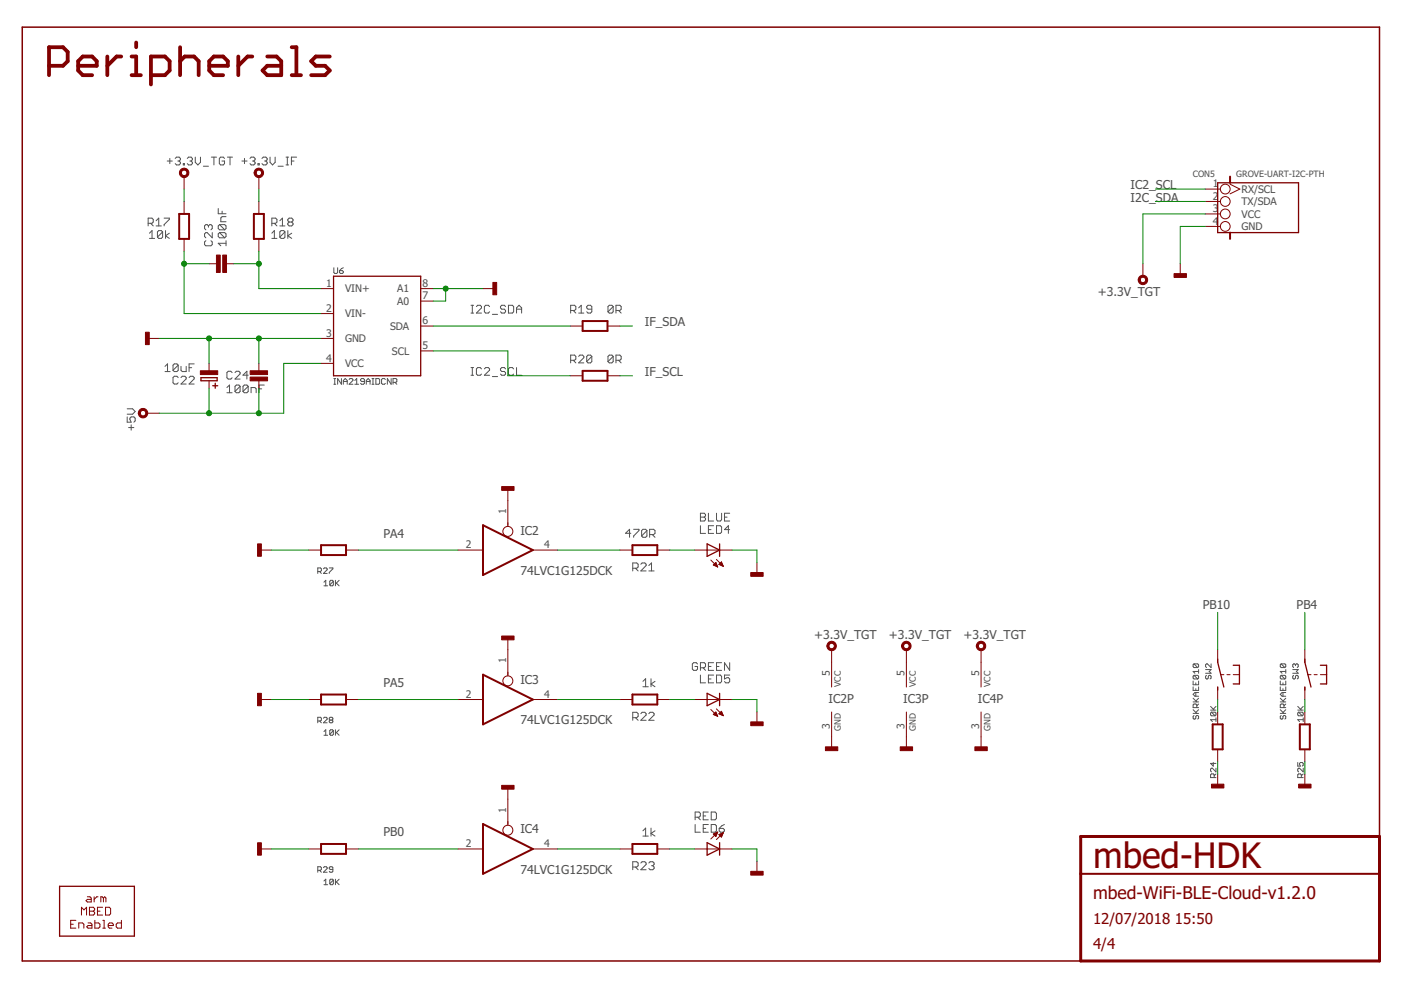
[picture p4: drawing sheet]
<svg xmlns="http://www.w3.org/2000/svg" width="297mm" height="210mm" viewBox="0 0 297 210" stroke-linecap="round" stroke-linejoin="round" font-family="sans-serif">
<g fill="none" stroke="#505050" stroke-width=".21">
<path d="M35.5 34.1h1M36 33.6v1.1M37.1 33.6l.3-.3h.6l.2 .3v.3l-.2 .2M37.7 34.1h.3M38 34.1l.2 .3v.3l-.2 .3h-.6l-.3-.3M38.9 34.7h.2v.3h-.2zM39.7 33.6l.3-.3h.5l.3 .3v.3l-.3 .2M40.3 34.1h.2M40.5 34.1l.3 .3v.3l-.3 .3h-.5l-.3-.3M41.4 33.3v1.1l.6 .6 .5-.6v-1.1M43.1 35.2h1.1M44.8 33.3h1.1"/>
<path d="M45.4 33.3v1.7M47.6 33.6l-.3-.3h-.5l-.3 .3v1.1l.3 .3h.5l.3-.3v-.6h-.5M48.2 33.3h1.1M48.8 33.3v1.7M51.3 34.1h1.1M51.8 33.6v1.1M53 33.6l.3-.3h.5l.3 .3v.3l-.3 .2M53.5 34.1h.3M53.8 34.1l.3 .3v.3l-.3 .3h-.5l-.3-.3M54.7 34.7h.3v.3h-.3zM55.5 33.6l.3-.3h.6l.2 .3v.3l-.2 .2M56.1 34.1h.3"/>
<path d="M56.4 34.1l.2 .3v.3l-.2 .3h-.6l-.3-.3M57.3 33.3v1.1l.5 .6 .5-.6v-1.1M58.9 35.2h1.1M60.6 33.3h.6M60.6 35h.6M60.9 33.3v1.7M61.8 34.1h.5M62.9 33.3h-1.1v1.7M31.4 47.3h.8l.3-.2v-.6l-.3-.3h-.8v1.7M31.7 50.5h1.1M31.7 49.4l.5-.5v1.6M31.9 47.3l.6 .6"/>
<path d="M33.1 47.9h1.1M33.1 46.8l.6-.6v1.7M34.5 49.2v1.1l-.3 .2h-.5l-.3-.2M34.5 49.2l-.3-.3h-.5l-.3 .3v1.1M34.5 49.2l-1.1 1.1M34.8 46.2h1.1v.3l-1.1 1.1v.3M35.1 48.9v1.6M35.9 49.4l-.8 .6 .8 .5M43.6 51l-.2 .3v.6l.2 .2h1.1l.3-.2v-.6l-.3-.3M44.2 47.9l-.3-.3h-.3l-.2 .3v.6l.2 .2M44.2 47.9l.3-.3h.2l.3 .3v.6l-.3 .2M44.2 47.9v.3"/>
<path d="M45 49.3v1.1l-1.1-1.1h-.3l-.2 .3v.5l.2 .3M46.3 44.2v1.1h1.6M46.5 47.6h1.1l.3 .3v.6l-.3 .2M46.5 49.3h1.1l.3 .3v.5l-.3 .3M46.5 49.3l-.2 .3v.5l.2 .3h1.1M46.5 47.6l-.2 .3v.6l.2 .2h1.1M46.5 49.3l1.1 1.1M46.5 47.6l1.1 1.1M47.1 44.8v.5M47.9 51.6h-1.6l.5 .5M47.9 51v1.1M47.9 45.9h-.8l-.3 .3v.8h1.1"/>
<path d="M57.6 49.4l.6-.5v1.6M57.6 50.5h1.1M57.6 47.3h.8l.3-.2v-.6l-.3-.3h-.8v1.7M58.2 47.3l.5 .6M59.3 46.8l.6-.6v1.7M59.3 47.9h1.1M60.4 49.2v1.1l-.2 .2h-.6l-.3-.2M60.4 49.2l-.2-.3h-.6l-.3 .3v1.1M60.4 49.2l-1.1 1.1M61 48.9v1.6M61.3 47.1l-.3-.3v-.3l.3-.3h.5l.3 .3v.3l-.3 .3M61.3 47.1l-.3 .2v.3l.3 .3h.5l.3-.3v-.3l-.3-.2"/>
<path d="M61.3 47.1h.5M61.8 49.4l-.8 .6 .8 .5M70.8 56.8v1l.2 .2h.4l.2-.2v-1M72 57.4h.6l.2 .4-.2 .2h-.4l-.2-.2zM72.8 56.8l-.8 .6M35 77.7l.5-.5v1.6M35 78.8h1.1M37.8 77.4v1.1l-.3 .3h-.5l-.3-.3M37.8 77.4l-.3-.2h-.5l-.3 .2v1.1M37.8 77.4l-1.1 1.1M38.4 77.7v.8l.3 .3h.8v-1.1M40.1 78h.5"/>
<path d="M41.2 77.2h-1.1v1.6M49.2 79l-.3-.3h-.5l-.3 .3v1.1l.3 .3h.5l.3-.3M49.8 79l.3-.3h.6l.2 .3v.3l-1.1 1.1h1.1M52.6 79.5h-1.1l.8-.8v1.7M99.9 64.7h.5M99.9 66.4h.5M99.9 79.6h.5M99.9 77.9h.5M100.1 64.7v1.7M100.1 77.9v1.7M101 65l.3-.3h.5l.3 .3v.3l-1.1 1.1h1.1M102.1 78.2l-.3-.3h-.5l-.3 .3v1.1l.3 .3h.5l.3-.3"/>
<path d="M102.7 78.2l.3-.3h.5l.3 .3v.3l-1.1 1.1h1.1M103.8 65l-.3-.3h-.5l-.3 .3v1.1l.3 .3h.5l.3-.3M104.4 79.8h1.1M104.4 66.7h1.1M107.2 78.2l-.3-.3h-.5l-.3 .3v.3l.3 .3h.5l.3 .2v.3l-.3 .3h-.5l-.3-.3M107.2 65l-.3-.3h-.5l-.3 .3v.3l.3 .3h.5l.3 .2v.3l-.3 .3h-.5l-.3-.3M107.8 64.7h.8l.3 .3v1.1l-.3 .3h-.8zM108.9 78.2l-.3-.3h-.5l-.3 .3v1.1l.3 .3h.5l.3-.3M109.5 77.9v1.7h1.1M109.5 65.6h1.1M109.5 66.4v-1.1l.5-.6 .6 .6v1.1M121 65.8h.8l.3-.2v-.6l-.3-.3h-.8v1.7"/>
<path d="M121 76.4h.8l.3-.3v-.5l-.3-.3h-.8v1.6M121.5 65.8l.6 .6M121.5 76.4l.6 .5M122.7 66.4h1.1M122.7 75.6l.3-.3h.5l.3 .3v.2l-1.1 1.1h1.1M122.7 65.3l.5-.6v1.7M125.5 65.6h-.8l-.3-.3v-.3l.3-.3h.5l.3 .3v1.1l-.3 .3h-.5l-.3-.3M125.5 75.6l-.3-.3h-.5l-.3 .3v1.1M125.5 75.6v1.1l-.3 .2h-.5l-.3-.2M125.5 75.6l-1.1 1.1M130 65l-.3-.3h-.5l-.3 .3v1.1M130 75.6l-.3-.3h-.5l-.3 .3v1.1"/>
<path d="M130 65v1.1l-.3 .3h-.5l-.3-.3M130 75.6v1.1l-.3 .2h-.5l-.3-.2M130 65l-1.1 1.1M130 75.6l-1.1 1.1M130.6 65.8h.8l.3-.2v-.6l-.3-.3h-.8v1.7M130.6 76.4h.8l.3-.3v-.5l-.3-.3h-.8v1.6M131.1 65.8l.6 .6M131.1 76.4l.6 .5M27 88.4v1.1h.8l-.3-.6v-.2l.3-.3h.6l.3 .3v.5l-.3 .3M27 86.7h1.1l.6 .5-.6 .6h-1.1M27.3 90.7h1.1M27.8 90.1v1.1"/>
<path d="M37.8 80.1l-.3-.3h-.5l-.3 .3v1.1l.3 .2h.5l.3-.2M38.4 80.1l.3-.3h.5l.3 .3v.2l-1.1 1.1h1.1M40.1 80.1l.3-.3h.5l.3 .3v.2l-1.1 1.1h1.1M48.1 82.2l.6-.6v1.7M48.1 83.3h1.1M50.9 81.9v1.1l-.2 .3h-.6l-.3-.3M50.9 81.9l-.2-.3h-.6l-.3 .3v1.1M50.9 81.9l-1.1 1.1M52.6 81.9v1.1l-.3 .3h-.5l-.3-.3M52.6 81.9l-.3-.3h-.5l-.3 .3v1.1M52.6 81.9l-1.1 1.1M53.2 83.3v-1.1h.8l.3 .2v.9"/>
<path d="M54.9 82.4h.6M56 81.6h-1.1v1.7M70.8 81.5h.4M70.8 80.3h.4M71 80.3v1.2M72.4 80.3v1.2l-.8-1.2v1.2M72.8 81.5v-.8l.4-.4 .4 .4v.8M72.8 80.9h.8M74 80.5l.2-.2h.4l.2 .2v.2l-.8 .8h.8M75.2 81.5h.8M75.2 80.7l.4-.4v1.2M77.3 80.9h-.7l-.1-.2 .1-.4h.4l.3 .2v.8l-.3 .2h-.4l-.1-.2"/>
<path d="M77.7 80.9h.8M77.7 81.5v-.8l.4-.4 .4 .4v.8M78.9 81.5h.4M78.9 80.3h.4M79.1 80.3v1.2M79.7 80.3h.6l.2 .2v.8l-.2 .2h-.6zM81.7 80.5l-.2-.2h-.4l-.2 .2v.8l.2 .2h.4l.2-.2M82.9 80.3v1.2l-.8-1.2v1.2M83.3 81.1h.6l.2-.2v-.4l-.2-.2h-.6v1.2M83.7 81.1l.4 .4M133.8 113.1h-1.2l.9-.9v1.7M134.3 112.2h1.2v.3l-1.2 1.1v.3"/>
<path d="M135.9 119.6l.2-.2h.6l.3 .2v.3l-1.1 1.2h1.1M137.2 112.5l-.3-.3h-.6l-.3 .3v1.1M137.2 112.5v1.1l-.3 .3h-.6l-.3-.3M137.2 112.5l-1.2 1.1M137.6 119.9l.5-.5v1.7M137.7 113.3h.9l.3-.2v-.6l-.3-.3h-.9v1.7M138.3 113.3l.6 .6M148.5 108.8h.8l.3 .3v.3l-.3 .2 .3 .3v.3l-.3 .3h-.8zM148.5 111.5v1.6h1.1M148.5 109.6h.8M150.2 108.8v1.7h1.1M150.2 112.3h.5"/>
<path d="M151.3 111.5h-1.1v1.6h1.1M151.9 108.8v1.4l.3 .3h.5l.3-.3v-1.4M151.9 111.5h.8l.3 .2v1.1l-.3 .3h-.8zM153.6 109.6h.6M154.7 108.8h-1.1v1.7h1.1M154.7 112.3h-1.1l.8-.8v1.6M67.4 121.2h.5l.2-.2v-.4l-.2-.2h-.5v1.2M67.8 121.2l.3 .4M68.6 120.6l.2-.2h.4l.2 .2v.2l-.8 .8h.8M68.7 123.4l.4-.4v1.2M68.7 124.2h.8M69.8 120.4h.8v.2l-.8 .8v.2"/>
<path d="M70.7 123.3l-.8 .7M70.7 123.3v.7l-.2 .2h-.4l-.2-.2M70.7 123.3l-.2-.3h-.4l-.2 .3v.7M71.1 123v1.2M71.3 123.6l.6 .6M71.9 123l-.8 .8M134.2 120.5h.8l.3-.3v-.6l-.3-.2h-.8v1.7M134.7 120.5l.6 .6M137.6 121.1h1.1M67.4 152.9h.5l.2-.2v-.4l-.2-.2h-.5v1.1M67.8 152.9l.3 .3M68.6 152.3l.2-.2h.4l.2 .2v.2l-.8 .7h.8"/>
<path d="M68.7 155.1l.4-.4v1.2M68.7 155.9h.8M70 152.7l-.2-.2 .2-.4h.4l.2 .2-.2 .4M70 152.7l-.2 .2 .2 .3h.4l.2-.1-.2-.4M70 152.7h.4M70.7 154.9l-.2-.2h-.4l-.2 .2v.8M70.7 154.9v.8l-.2 .2h-.4l-.2-.2M70.7 154.9l-.8 .8M71.1 154.7v1.2M71.3 155.3l.6 .6M71.9 154.7l-.8 .8M134.2 152.2h.8l.3-.3v-.6l-.3-.3h-.8v1.7"/>
<path d="M134.7 152.2l.6 .5M135.9 151.3l.2-.3h.6l.3 .3v.3l-1.1 1.1h1.1M136.3 144.5l.6-.6v1.7M136.3 145.6h1.2M137.6 151.3l.2-.3h.6l.3 .3v.3l-1.1 1.1h1.1M138 143.9v1.7M138.9 144.5l-.9 .5 .9 .6M147.9 140.8l-.3-.3h-.5l-.3 .3v1.1l.3 .2h.5l.3-.2v-.6h-.6M148.5 141.6h.8l.3-.3v-.5l-.3-.3h-.8v1.6M148.5 143.1v1.7h1.1M149.1 141.6l.5 .5M150.2 141.3h.5"/>
<path d="M150.2 144h.5M151.3 140.5h-1.1v1.6h1.1M151.3 143.1h-1.1v1.7h1.1M151.9 141.3h.5M151.9 143.1h.8l.3 .3v1.1l-.3 .3h-.8zM153 140.5h-1.1v1.6h1.1M154.7 140.5v1.6l-1.1-1.6v1.6M154.7 143.1h-1.1v.9l.6-.3h.2l.3 .3v.5l-.3 .3h-.5l-.3-.3M253 151.3h1.1M253 148.8h1.1M253 145.6v.8h1.1v-.8M253 144.4v.8h1.1v-.8"/>
<path d="M253 150.5l.7 .8M253 148l.7 .8M253.2 151.7l-.2 .2v.4l.2 .2 .3-.2v-.4l.2-.2 .4 .2v.4l-.2 .2M253.2 143.2l-.2 .2v.4l.2 .2h.7M253.2 143.2h.7l.2 .2v.4l-.2 .2M253.2 140.8l-.2 .1v.4l.2 .2h.7M253.2 140.8h.7l.2 .1v.4l-.2 .2M253.2 143.2l.7 .8M253.2 140.8l.7 .7M253.5 144.8v.4M253.5 146v.4M253.5 146.8v.8"/>
<path d="M253.7 150v-.5l-.2-.2h-.3l-.2 .2v.5h1.1M254.1 146.8h-.8l-.3 .4 .3 .4h.8M254.1 142.4h-1.1l.3 .3M254.1 142v.7M254.1 150.5l-.6 .6M254.1 149.3l-.4 .3M254.1 148l-.6 .6M255.6 142h1.2l-.4 .4 .4 .3h-1.2M255.8 143.2l-.2 .2v.4l.2 .2 .4-.2v-.4l.2-.2 .4 .2v.4l-.2 .2M256.7 150.6h1.1M256.7 149.8l.7 .8M256.8 140.8v.7l-.8-.7-.4 .1v.4l.2 .2"/>
<path d="M256.9 151l-.2 .2v.4l.2 .2h.7M256.9 151h.7l.2 .2v.4l-.2 .2M256.9 151l.7 .8M257.8 152.6h-1.1l.3 .4M257.8 152.2v.8M257.8 149.8l-.6 .6M271.4 144.4v.8h1.2v-.8M271.4 145.6v.8h1.2v-.8M271.4 151.3h1.2M271.4 150.5l.8 .8M271.4 148.8h1.2M271.4 148l.8 .8"/>
<path d="M271.6 151.7l-.2 .2v.4l.2 .2 .4-.2v-.4l.2-.2 .4 .2v.4l-.2 .2M271.6 140.8l-.2 .1v.4l.2 .2h.8M271.6 143.2l-.2 .2v.4l.2 .2h.8M271.6 140.8h.8l.2 .1v.4l-.2 .2M271.6 143.2h.8l.2 .2v.4l-.2 .2M271.6 143.2l.8 .8M271.6 140.8l.8 .7M272 144.8v.4M272 146v.4M272 146.8v.8M272.2 150v-.5l-.2-.2h-.4l-.2 .2v.5h1.2M272.6 142v.7"/>
<path d="M272.6 150.5l-.6 .6M272.6 149.3l-.4 .3M272.6 148l-.6 .6M272.6 146.8h-.8l-.4 .4 .4 .4h.8M272.6 142.4h-1.2l.4 .3M274.1 142h1.2l-.5 .4 .5 .3h-1.2M274.3 143.2l-.2 .2v.4l.2 .2 .4-.2v-.4l.1-.2 .5 .2v.4l-.3 .2M274.7 140.9l-.2-.1-.4 .1v.4l.2 .2M274.7 140.9l.1-.1 .5 .1v.4l-.3 .2M274.7 140.9v.2M275.1 150.6h1.2M275.1 149.8l.8 .8"/>
<path d="M275.3 151h.8l.2 .2v.4l-.2 .2M275.3 151l-.2 .2v.4l.2 .2h.8M275.3 151l.8 .8M276.3 152.6h-1.2l.4 .4M276.3 152.2v.8M276.3 149.8l-.6 .6M136.3 176.1l.6-.5v1.7M136.3 177.3h1.2M138 175.6v1.7M138.9 176.1l-.9 .6 .9 .6M147.4 173.3h.8l.3-.3v-.6l-.3-.2h-.8v1.6M147.4 174.8v1.6h1.1"/>
<path d="M147.9 173.3l.6 .5M149.1 173h.5M149.1 175.6h.5M150.2 172.2h-1.1v1.6h1.1M150.2 174.8h-1.1v1.6h1.1M150.8 172.2h.8l.3 .2v1.1l-.3 .3h-.8zM150.8 174.8h.8l.3 .3v1.1l-.3 .2h-.8zM152.5 175.6h.8l.3 .3v.3l-.3 .2h-.5l-.3-.2zM153.6 174.8l-.6 .3-.5 .5M257.2 161.7v.7l-.5-.5h1.1M257.4 164.9v-.6l-.2-.2h-.3l-.2 .2v.6h1.1M257.8 162.9v.8l-.8-.8-.3 .2v.3l.2 .3"/>
<path d="M257.8 164.1l-.4 .4M275.1 161.7v.7h.6l-.2-.3 .2-.4h.4l.2 .2v.3l-.2 .2M275.9 164.9v-.6l-.2-.2h-.4l-.2 .2v.6h1.2M276.3 162.9v.8l-.8-.8-.4 .2v.3l.2 .3M276.3 164.1l-.4 .4M67.4 184.5h.5l.2-.2v-.3l-.2-.2h-.5v1.1M67.8 184.5l.3 .4M68.6 184l.2-.2h.4l.2 .2v.1l-.8 .8h.8M68.7 186.8l.4-.4v1.2M68.7 187.6h.8M70.6 184.3h-.6l-.2-.2 .2-.3h.4l.2 .2v.7l-.2 .2h-.4l-.2-.2M70.7 186.6l-.2-.2h-.4l-.2 .2v.8"/>
<path d="M70.7 186.6v.8l-.2 .2h-.4l-.2-.2M70.7 186.6l-.8 .8M71.1 186.4v1.2M71.3 187l.6 .6M71.9 186.4l-.8 .8M134.2 183.8h.8l.3-.2v-.6l-.3-.3h-.8v1.7M134.7 183.8l.6 .6M135.9 183l.2-.3h.6l.3 .3v.3l-1.1 1.1h1.1M137.6 183l.2-.3h.6l.3 .3v.3l-.3 .3M138.1 183.6h.3M138.4 183.6l.3 .2v.3l-.3 .3h-.6l-.2-.3"/>
</g>
<g fill="none" stroke="#800000" stroke-width=".8">
<path d="M10.4 13.9h3l1-.9v-2l-1-1h-3v5.9M16.6 13.9h3.9v-.9l-1-1h-2l-.9 1v1.9l.9 1h2M22.8 12v3.9M25.7 12h-1l-1.9 1.9M27.9 15.9h2M27.9 12h1v3.9M28.9 9v1M32 15.9h3l1-1v-1.9l-1-1h-3v5.9M38.2 13l1-1h1.9l1 1v2.9M38.2 10v5.9M44.4 13.9h3.9v-.9l-1-1h-2l-.9 1v1.9l.9 1h2M50.5 12v3.9"/>
<path d="M53.5 12h-1l-2 1.9M56.7 12h1.9l1 1v2.9h-2.9l-1-1 1-1h2.9M61.8 10h1v5.9M61.8 15.9h2M69.9 12h-2.9l-1 1 1 .9h1.9l1 1-1 1h-2.9"/>
</g>
<path d="M292.5 177.4v-171.6h-287.8v198h224.4" fill="none" stroke="#800000" stroke-width=".32"/>
<path d="M229.1 177.4h63.4v26.4h-63.4z" fill="none" stroke="#800000" stroke-width=".63"/>
<g fill="none" stroke="#800000" stroke-width=".42">
<path d="M260.8 37.4v1.4M38 45.4h2.1v5.3h-2.1zM53.8 45.4h2.1v5.3h-2.1zM260.8 49.3v1.4M123.5 68.1h5.3v2.1h-5.3zM123.5 78.6h5.3v2.1h-5.3zM68.1 115.6h5.3v2.1h-5.3zM102.4 111.4l10.6 5.2-10.6 5.3zM134.1 115.6h5.3v2.1h-5.3zM68.1 147.3h5.3v2.1h-5.3zM102.4 143l10.6 5.3-10.6 5.3zM134.1 147.3h5.3v2.1h-5.3z"/>
<path d="M257.1 153.6h2.1v5.3h-2.1zM275.6 153.6h2.1v5.3h-2.1zM68.1 178.9h5.3v2.1h-5.3zM102.4 174.7l10.6 5.3-10.6 5.3zM134.1 178.9h5.3v2.1h-5.3zM229.1 185.3h63.4"/>
</g>
<g fill="#800000" stroke="#800000" stroke-width=".21">
<path d="M248.9 58h2.6v.8h-2.6z"/>
<path d="M159.2 121.4h2.6v.8h-2.6z"/>
<path d="M159.2 153.1h2.6v.8h-2.6z"/>
<path d="M159.2 184.7h2.6v.8h-2.6z"/>
<path d="M106.4 103.2h2.6v.8h-2.6z"/>
<path d="M106.4 134.9h2.6v.8h-2.6z"/>
<path d="M106.4 166.5h2.6v.8h-2.6z"/>
<path d="M175 158.3h2.6v.9h-2.6z"/>
<path d="M190.9 158.3h2.6v.9h-2.6z"/>
<path d="M206.7 158.3h2.6v.9h-2.6z"/>
<path d="M275.3 166.3h2.7v.8h-2.7z"/>
<path d="M256.9 166.3h2.6v.8h-2.6z"/>
<path d="M30.8 70.4h.8v2.7h-.8z"/>
<path d="M42.5 78.6h3.7v.8h-3.7z"/>
<path d="M53 78.6h3.7v.8h-3.7z"/>
<path d="M53 79.9h3.7v.9h-3.7z"/>
<path d="M104.5 59.9h.8v2.6h-.8z"/>
<path d="M47.2 54.1h.8v3.7h-.8z"/>
<path d="M45.9 54.1h.8v3.7h-.8z"/>
<path d="M54.6 115.3h.8v2.6h-.8z"/>
<path d="M54.6 147h.8v2.6h-.8z"/>
<path d="M54.6 178.7h.8v2.6h-.8z"/>
</g>
<g fill="none" stroke="#800000" stroke-width=".21">
<path d="M39 37.4v2.7M54.9 37.4v2.7M260.8 39.1l2.1 1-2.1 1M39 42.7v2.7M39 50.7v2.6M44.3 55.9h1.6M48 55.9h1.6M54.9 42.7v2.7M54.9 50.7v2.6M242.3 55.9v2.7M250.2 55.9v2.7M255.5 40.1h3.2"/>
<path d="M255.5 42.7h3.2M255.5 45.4h3.2M255.5 48h3.2M31.1 71.8h2.7M44.3 77v1.6M54.9 77v1.6M68.1 71.8h2.6M68.1 77h2.6M68.1 61.2h2.6M68.1 66.5h2.6M89.2 74.4h2.6M89.2 69.1h2.6"/>
<path d="M89.2 61.2h2.6M89.2 63.8h2.6M102.4 61.2h2.7M120.9 69.1h2.6M120.9 79.7h2.6M128.8 69.1h2.6M128.8 79.7h2.6M31.1 87.6h2.7M44.3 80.7v1.6M54.9 80.7v1.6M54.9 116.6h2.6M65.4 116.6h2.7"/>
<path d="M73.4 116.6h2.6M97.1 116.6h5.3M107.7 103.4v8.2M113 116.6h5.2M131.4 116.6h2.7M139.4 116.6h2.6M147.3 116.6h7.9M150.7 118.7l1.5 1.5M151.3 119.8h.7M151.4 119.7h.5M151.5 119.9h.5M151.5 119.5h.4"/>
<path d="M151.6 119.4h.2M151.8 119.3l-.6 .5 1 .4M151.8 119.3l.4 .9M151.8 119.3h.1M151.9 118.6l1.5 1.5M152.4 119.7h.8M152.6 119.5h.5M152.7 119.8h.5M152.7 119.4h.4M152.8 119.3h.2M153 119.1l-.6 .6 1 .4M153 119.1l.4 1"/>
<path d="M153 119.1h.1M153 119.9h.3M160.5 119.3v2.6M107.7 135.1v8.2M151.8 120h.3M152.1 120.2h.1M153.3 120h.1M176.3 137.8v7.9M192.2 137.8v7.9M208 137.8v7.9M258.2 137.8v2.6M276.6 137.8v2.6"/>
<path d="M54.9 148.3h2.6M65.4 148.3h2.7M73.4 148.3h2.6M97.1 148.3h5.3M113 148.3h5.2M131.4 148.3h2.7M139.4 148.3h2.6M147.3 148.3h7.9M150.7 150.4l1.5 1.5M151.2 151.5l.6-.5 .4 .9zM151.3 151.4h.7M151.4 151.3h.5"/>
<path d="M151.4 151.6h.6M151.5 151.2h.4M151.7 151.1h.1M151.7 151.7h.4M151.9 150.3l1.5 1.4M152 151.8h.1M152.4 151.3l1 .4M152.4 151.3l.6-.5 .4 .9M152.5 151.3h.7M152.6 151.2h.5M152.7 151.4h.5M152.7 151.1h.4"/>
<path d="M152.8 150.9h.2M153 151.6h.3M153.2 151.7h.1M160.5 151v2.6M176.3 151v7.9M192.2 151v7.9M208 151v7.9M258.2 145.7v2.6M258.2 151v2.6M258.2 158.9v2.6M258.8 143h.7M260.1 143h.7"/>
<path d="M261.5 143h1.3M276.6 145.7v2.6M276.6 151v2.6M276.6 158.9v2.6M277.3 143h.7M278.6 143h.7M280 143h1.3M107.7 166.8v8.2M151.2 176.8l1-.4-.4 1zM151.3 176.9h.7M151.4 176.8h.6M151.4 177h.5"/>
<path d="M151.6 177.2h.2M151.7 176.7h.4M151.7 177.3h.1M152 176.5h.1M152.2 176.4l-1.5 1.5M152.4 177l1-.4-.4 .9zM152.5 177h.7M152.5 176.9h.7M152.6 177.2h.5M152.8 177.3h.2M152.8 176.8h.5M152.9 177.4h.1"/>
<path d="M153.1 176.7h.2M153.4 176.6l-1.5 1.4M258.2 164.1v2.7M276.6 164.1v2.7M15 196h.5M16.1 195.1h-1.1v1.7h1.1M16.7 196.8v-1.1h.8l.3 .3v.8M17.3 194v-1.6l.5 .5 .6-.5v1.6M18.5 190.1h.6l.2 .3v.8h-.8l-.3-.2 .3-.3h.8M18.7 195.7h.5l.3 .3v.8h-.8l-.3-.3 .3-.3h.8M19 192.4h.8l.3 .2v.3l-.3 .3 .3 .3v.2l-.3 .3h-.8zM19 193.2h.8"/>
<path d="M20 190.1v1.1M20.1 195.1v1.7h.8l.3-.3v-.5l-.3-.3h-.8M20.7 193.2h.5M20.8 190.1h-.3l-.5 .6M21.8 192.4h-1.1v1.6h1.1M21.8 195.1h.3v1.7M21.8 196.8h.6M21.9 190.4l-.2-.3h-.3v1.1M21.9 190.4v.8M21.9 190.4l.3-.3 .3 .3v.8M22.4 192.4h.8l.3 .2v1.1l-.3 .3h-.8zM22.9 196.2h1.1v-.2l-.3-.3h-.5l-.3 .3v.5l.3 .3h.5"/>
<path d="M25.7 195.1v1.7h-.8l-.3-.3v-.5l.3-.3h.8M54.9 180h2.6M65.4 180h2.7M73.4 180h2.6M97.1 180h5.3M113 180h5.2M131.4 180h2.7M139.4 180h2.6M147.3 180h7.9M160.5 182.6v2.7"/>
<circle cx="259.8" cy="48" r="1.04"/>
<circle cx="259.8" cy="45.4" r="1.04"/>
<circle cx="259.8" cy="42.7" r="1.04"/>
<circle cx="259.8" cy="40.1" r="1.04"/>
<circle cx="107.7" cy="112.7" r="1.06"/>
<circle cx="107.7" cy="144.4" r="1.06"/>
<circle cx="107.7" cy="176" r="1.06"/>
</g>
<g fill="none" stroke="#800000" stroke-width=".28">
<path d="M258.2 38.8h17.1v10.5h-17.1zM70.7 58.6h18.5v21.1h-18.5zM42.6 80.1h3.4v.6h-3.4zM45.1 81.8h1.1M45.6 81.3v1M149.9 115.3l2.7 1.3-2.7 1.4zM152.6 115.3v2.7M258.2 139.7v.7l1.3 5.3M276.6 139.7v.7l1.4 5.3M149.9 147l2.7 1.3-2.7 1.3zM152.6 147v2.6M258.2 145.7v.6"/>
<path d="M261.5 141.1h1.3v3.9h-1.3M276.6 145.7v.6M280 141.1h1.3v3.9h-1.3M149.9 178.7l2.7 1.3-2.7 1.3zM152.6 178.7v2.6M12.6 187.9h15.9v10.6h-15.9z"/>
</g>
<g fill="#800000" stroke="#800000" stroke-width=".21">
<path d="M241.7 58.5a1 1 0 0 1 1.5 .4 1 1 0 0 1-.7 1.4 1 1 0 0 1-1.2-.9h.4a.58 .58 0 0 1 .9-.5 .58 .58 0 0 1 .1 .9 .58 .58 0 0 1-.9-.3l-.1-.1h-.4z" fill-rule="evenodd"/>
<path d="M175.7 136.1a1 1 0 0 1 1.5 .4 1 1 0 0 1-.6 1.4 1 1 0 0 1-1.3-.9h.4a.58 .58 0 0 1 .9-.5 .58 .58 0 0 1 .1 .9 .58 .58 0 0 1-.9-.3l-.1-.1h-.4z" fill-rule="evenodd"/>
<path d="M191.3 136.4a1.01 1.01 0 0 1 1.7 0 1.01 1.01 0 0 1-.5 1.5 1.01 1.01 0 0 1-1.3-.9h.4a.59 .59 0 0 1 .8-.5 .59 .59 0 0 1 .1 .9 .59 .59 0 0 1-.9-.3v-.1h-.4z" fill-rule="evenodd"/>
<path d="M207.4 136.1a1.01 1.01 0 0 1 1.5 .5 1.01 1.01 0 0 1-.7 1.4 1.01 1.01 0 0 1-1.2-1h.4a.58 .58 0 0 1 .8-.6 .58 .58 0 0 1 .2 .9 .58 .58 0 0 1-.9-.2l-.1-.1h-.4z" fill-rule="evenodd"/>
<path d="M29.5 87a1.01 1.01 0 0 1 1.6 0 1.01 1.01 0 0 1-.5 1.6 1.01 1.01 0 0 1-1.3-1h.4a.58 .58 0 0 1 .8-.6 .58 .58 0 0 1 .2 1 .58 .58 0 0 1-.9-.2l-.1-.2h-.4z" fill-rule="evenodd"/>
<path d="M54.1 36.1a1.01 1.01 0 0 1 1.6 0 1.01 1.01 0 0 1-.5 1.5 1.01 1.01 0 0 1-1.3-.9h.4a.58 .58 0 0 1 .8-.6 .58 .58 0 0 1 .2 .9 .58 .58 0 0 1-1-.2v-.1h-.4z" fill-rule="evenodd"/>
<path d="M38.2 36.1a1.01 1.01 0 0 1 1.7 0 1.01 1.01 0 0 1-.5 1.5 1.01 1.01 0 0 1-1.4-.9h.5a.59 .59 0 0 1 .8-.6 .59 .59 0 0 1 .1 1 .59 .59 0 0 1-.9-.3v-.1h-.5z" fill-rule="evenodd"/>
</g>
<g fill="none" stroke="#008000" stroke-width=".21">
<path d="M39 40.1v2.6M39 53.3v13.2h29.1M39 55.9h5.3M49.6 55.9h5.3M54.9 40.1v2.6M54.9 53.3v7.9h13.2M245 40.1h10.5M245 42.7h10.5M255.5 48h-5.3v7.9M255.5 45.4h-13.2v10.5M33.8 71.8h34.3M44.3 71.8v5.2"/>
<path d="M54.9 71.8v5.2M68.1 77h-7.9v10.6h-26.4M91.8 61.2h10.6M91.8 74.4h15.9v5.3h13.2M91.8 69.1h29.1M94.5 61.2v2.6h-2.7M131.4 79.7h2.7M131.4 69.1h2.7M44.3 82.3v5.3M54.9 82.3v5.3M57.5 116.6h7.9M76 116.6h21.1"/>
<path d="M118.2 116.6h13.2M142 116.6h5.3M155.2 116.6h5.3v2.7M258.2 129.8v8M276.6 129.8v8M57.5 148.3h7.9M76 148.3h21.1M118.2 148.3h13.2M142 148.3h5.3M155.2 148.3h5.3v2.7M258.2 148.3v2.7M276.6 148.3v2.7"/>
<path d="M258.2 161.5v2.6M276.6 161.5v2.6M57.5 180h7.9M76 180h21.1M118.2 180h13.2M142 180h5.3M155.2 180h5.3v2.6"/>
</g>
<g fill="#008000" stroke="#008000" stroke-width=".21">
<circle cx="44.3" cy="71.8" r=".53"/>
<circle cx="54.9" cy="71.8" r=".53"/>
<circle cx="94.5" cy="61.2" r=".53"/>
<circle cx="44.3" cy="87.6" r=".53"/>
<circle cx="54.9" cy="87.6" r=".53"/>
<circle cx="39" cy="55.9" r=".53"/>
<circle cx="54.9" cy="55.9" r=".53"/>
</g>
<text font-size="7.5" fill="#800000" x="231.8" y="184">mbed-HDK</text>
<text font-size="3.7" fill="#800000" x="231.8" y="190.6">mbed-WiFi-BLE-Cloud-v1.2.0</text>
<g font-size="3.2" fill="#800000">
<text x="231.8" y="195.8">12/07/2018</text>
<text x="249.1" y="195.8">15:50</text>
<text x="231.8" y="201.1">4/4</text>
</g>
<g font-size="2.6" fill="#505050">
<text x="239.7" y="40.1">IC2_SCL</text>
<text x="239.7" y="42.7">I2C_SDA</text>
<text x="232.8" y="62.8">+3.3V_TGT</text>
<text x="136.7" y="69.1">IF_SDA</text>
<text x="136.7" y="79.7">IF_SCL</text>
<text x="81.3" y="114">PA4</text>
<text x="110.3" y="113.3">IC2</text>
<text x="110.3" y="121.9">74LVC1G125DCK</text>
<text x="255" y="129">PB10</text>
<text x="274.9" y="129">PB4</text>
<text x="172.6" y="135.4">+3.3V_TGT</text>
<text x="188.5" y="135.4">+3.3V_TGT</text>
<text x="204.3" y="135.4">+3.3V_TGT</text>
<text x="81.3" y="145.7">PA5</text>
<text x="110.3" y="145">IC3</text>
<text x="175.7" y="149">IC2P</text>
<text x="191.5" y="149">IC3P</text>
<text x="207.3" y="149">IC4P</text>
<text x="110.3" y="153.6">74LVC1G125DCK</text>
<text x="81.3" y="177.4">PB0</text>
<text x="110.3" y="176.7">IC4</text>
<text x="110.3" y="185.3">74LVC1G125DCK</text>
</g>
<g font-size="2.2" fill="#505050">
<text x="257.2" y="39.7">1</text>
<text x="263.2" y="40.9">RX/SCL</text>
<text x="257.2" y="42.4">2</text>
<text x="257.2" y="45">3</text>
<text x="257.2" y="47.6">4</text>
<text x="263.2" y="43.5">TX/SDA</text>
<text x="263.2" y="46.2">VCC</text>
<text x="263.2" y="48.8">GND</text>
<text x="69.1" y="60.8">1</text>
<text x="73.1" y="62">VIN+</text>
<text x="84.2" y="64.6">A0</text>
<text x="84.2" y="62">A1</text>
<text x="89.6" y="63.5">7</text>
<text x="89.6" y="60.8">8</text>
<text x="69.1" y="71.4">3</text>
<text x="69.1" y="66.1">2</text>
<text x="73.1" y="67.3">VIN-</text>
<text x="82.7" y="69.9">SDA</text>
<text x="89.6" y="68.8">6</text>
<text x="69.1" y="76.7">4</text>
<text x="73.1" y="72.6">GND</text>
<text x="73.1" y="77.8">VCC</text>
<text x="83.1" y="75.2">SCL</text>
<text x="89.6" y="74">5</text>
<text x="107.3" y="108.9" transform="rotate(-90 107.3 108.9)">1</text>
<text x="98.8" y="116.3">2</text>
<text x="115.4" y="116.3">4</text>
<text x="107.3" y="140.6" transform="rotate(-90 107.3 140.6)">1</text>
<text x="176" y="143.2" transform="rotate(-90 176 143.2)">5</text>
<text x="191.8" y="143.2" transform="rotate(-90 191.8 143.2)">5</text>
<text x="207.6" y="143.2" transform="rotate(-90 207.6 143.2)">5</text>
<text x="98.8" y="147.9">2</text>
<text x="115.4" y="147.9">4</text>
<text x="176" y="154.6" transform="rotate(-90 176 154.6)">3</text>
<text x="191.8" y="154.6" transform="rotate(-90 191.8 154.6)">3</text>
<text x="207.6" y="154.6" transform="rotate(-90 207.6 154.6)">3</text>
<text x="107.3" y="172.3" transform="rotate(-90 107.3 172.3)">1</text>
<text x="98.8" y="179.6">2</text>
<text x="115.4" y="179.6">4</text>
</g>
<g font-size="1.9" fill="#505050">
<text x="252.9" y="37.4">CON5</text>
<text x="262.1" y="37.4">GROVE-UART-I2C-PTH</text>
<text x="178.3" y="145.7" transform="rotate(-90 178.3 145.7)">VCC</text>
<text x="194.1" y="145.7" transform="rotate(-90 194.1 145.7)">VCC</text>
<text x="210" y="145.7" transform="rotate(-90 210 145.7)">VCC</text>
<text x="178.3" y="154.9" transform="rotate(-90 178.3 154.9)">GND</text>
<text x="194.1" y="154.9" transform="rotate(-90 194.1 154.9)">GND</text>
<text x="210" y="154.9" transform="rotate(-90 210 154.9)">GND</text>
</g>
</svg>
